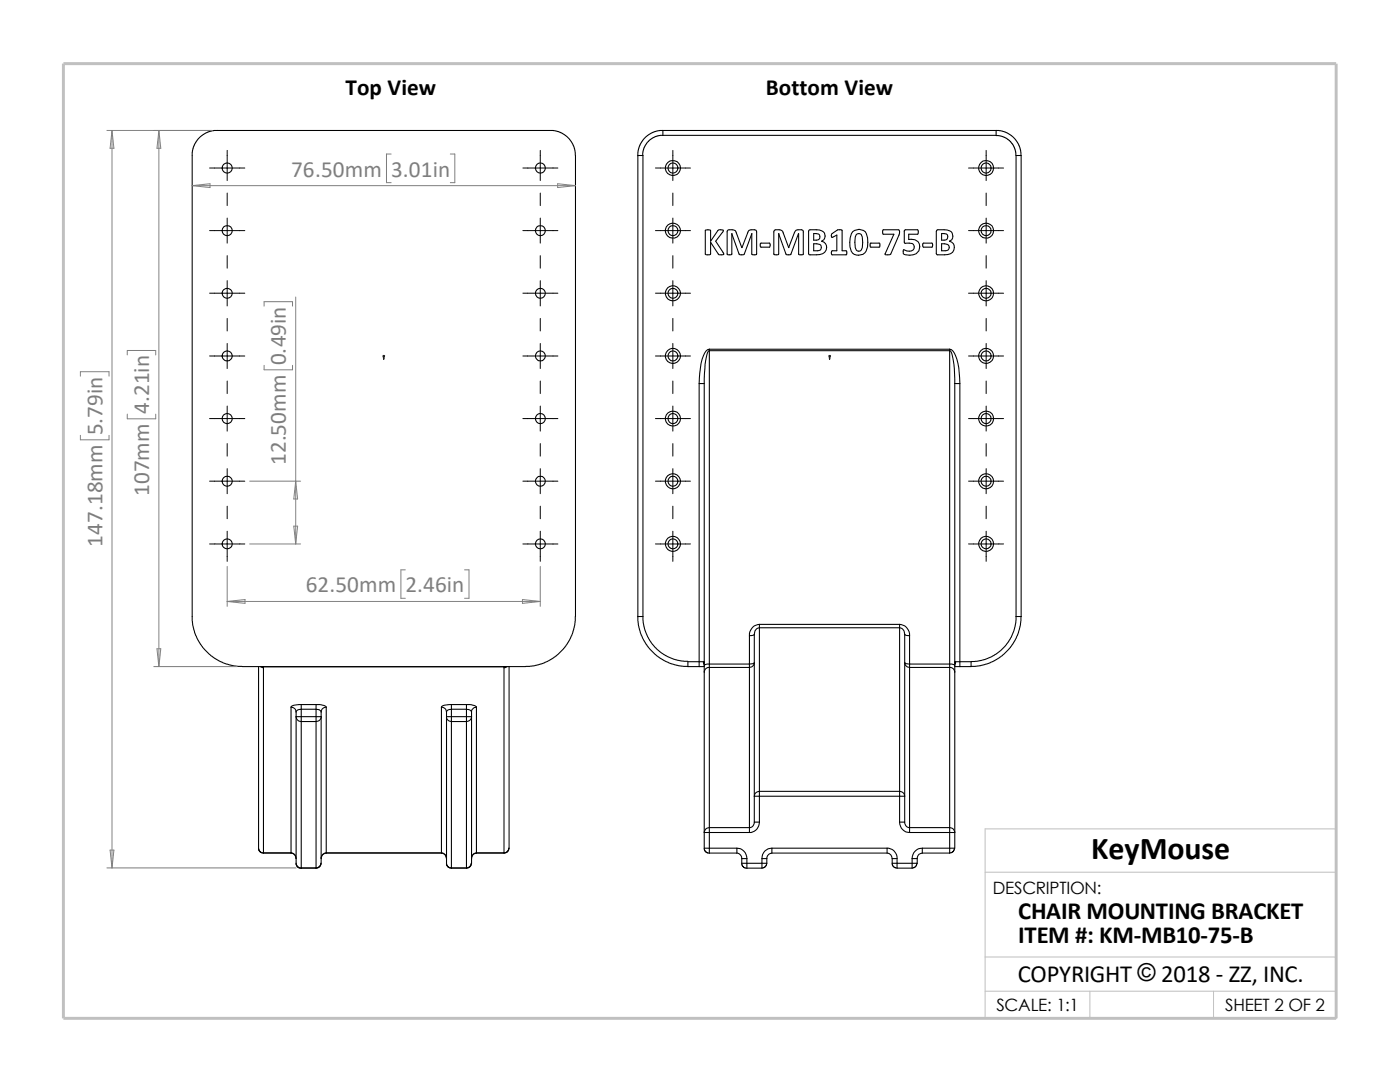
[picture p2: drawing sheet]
<svg xmlns="http://www.w3.org/2000/svg" width="279mm" height="216mm" viewBox="0 0 279 216" stroke-linecap="round" stroke-linejoin="round" font-family="sans-serif">
<path d="M196.6 174h70.1M196.6 191h70.1M196.6 197.8h70.1M217.5 197.8v5.4M242.2 197.8v5.4M26.8 203.2h239.9v-37.8h-70.1v37.8" fill="none" stroke="#c0c0c0" stroke-width=".2"/>
<path d="M12.7 12.7h254v190.5h-254z" fill="none" stroke="#c0c0c0" stroke-width=".59"/>
<g fill="none" stroke="#000" stroke-width=".21">
<path d="M38.4 31l.2-1.6 .9-1.7 1.5-1.1 1.7-.6h67.7l1.8 .6 1.4 1.1 1 1.7 .3 1.6v92M38.4 31v92.9l.4 2.3 .7 1.5 .9 1.5 1.4 1.4 1.8 1.2 1.6 .7 1.5 .4 1.6 .1M127.3 31v92M127.3 31h1v92M132.3 26l-.9 .1-1.1 .3-1.5 1-1.2 1.7-.3 1v.9M132.3 26h66.5M132.3 27l-1.4 .2-1.5 1-.9 1.4-.2 1.4M132.3 26v1M198.8 26v1h-66.5M198.8 26l.9 .1 1 .3 .8 .4 .9 .8 1 1.5 .3 1 .1 .9M198.8 27.1h.8l.8 .2 1.2 .9 .8 1.2 .4 1.6M202.8 31v92"/>
<path d="M202.8 31h1v92M140.8 45.9l.5-.1 .5 .2v2.1l1.5-2.1a.87 .87 0 0 1 1.1 0l-1.6 2.1 1.5 2.3 .1 .4h-.2a.72 .72 0 0 1-.9-.1l-1.5-2.4v2.4a.78 .78 0 0 1-1 0zM146 46.7v4a.72 .72 0 0 1-.9 0v-4.6l.4-.3a1.11 1.11 0 0 1 1.4 .6l1.1 3 1.2-3a.64 .64 0 0 1 .7-.6h.7a.37 .37 0 0 1 .4 .5v4.4a.69 .69 0 0 1-1 .1v-4.1M146 46.7l1.5 4a.91 .91 0 0 0 1 0l1.5-4M146 46.7h.1M150 46.7h.1M151.8 48.6l1.7-.1a.56 .56 0 0 1 0 .8h-1.7l-.1-.2zM155.4 46.7l1.4 4a.85 .85 0 0 0 1.1 0l1.4-4 .1 4a.6 .6 0 0 0 .9 .1v-4.7l-.4-.3h-.6a.71 .71 0 0 0-.8 .6l-1.1 3M155.4 46.7v4a.7 .7 0 0 1-.9 .1l-.1-4.5 .2-.4 .2-.1a1.34 1.34 0 0 1 1.4 .4l1.2 3.2M155.4 46.7h.1M157.4 49.4h.1M161.5 45.9a4.5 4.5 0 0 1 2.8 .4 1.13 1.13 0 0 1-.3 1.8 1.36 1.36 0 0 1 1 1.5 1.36 1.36 0 0 1-1.4 1.2 3.2 3.2 0 0 1-2.2 0z"/>
<path d="M162.4 48.6l1.2 .2a.69 .69 0 0 1 .3 .8 .69 .69 0 0 1-.8 .4h-.7zM162.4 46.6l1 .1a.67 .67 0 0 1 .2 .8 .67 .67 0 0 1-.7 .4h-.5zM166 46.7l1.1-.8h.9l.1 4.1h.8l.1 .2-.1 .6h-2.8a.56 .56 0 0 1 0-.8h.9v-3.1l-1 .5zM170.2 46.2a1.74 1.74 0 0 1 1.9-.3 1.74 1.74 0 0 1 1 1.6 3.3 3.3 0 0 1-.9 3.3 1.71 1.71 0 0 1-2.6-1.5 4.3 4.3 0 0 1 .6-3.1zM170.9 46.8a.78 .78 0 0 1 1 0 4.3 4.3 0 0 1 0 3.1 .66 .66 0 0 1-1 0 4.3 4.3 0 0 1 0-3.1zM173.7 48.6l1.7-.1a.56 .56 0 0 1 0 .8h-1.7zM176.2 45.9l3.1-.1 .2 .2-.1 .9-1.6 3.8a1 1 0 0 1-1.2 0l1.8-4h-2.2zM180.6 45.8h2.5a.67 .67 0 0 1 0 .9h-1.7v1.1a1.6 1.6 0 0 1 2.1 1 1.6 1.6 0 0 1-1.3 2 2.19 2.19 0 0 1-1.9-.2v-.6l.1-.2a1.48 1.48 0 0 0 2-.2 .86 .86 0 0 0-.3-1l-1.6-.1v-2.5zM184.2 48.6l1.8-.1a.56 .56 0 0 1 0 .8h-1.7l-.2-.2zM186.9 45.9h.2a4.5 4.5 0 0 1 2.8 .4 1.19 1.19 0 0 1-.4 1.8 1.36 1.36 0 0 1 .9 1.5 1.36 1.36 0 0 1-1.3 1.2h-2.1l-.1-.2zM187.9 48.6a1.09 1.09 0 0 1 1.5 .8 .67 .67 0 0 1-.8 .6h-.7zM187.9 46.6l1 .1a.69 .69 0 0 1 .2 .8 .69 .69 0 0 1-.7 .4h-.5z"/>
<path d="M139.5 76.5v55.5M139.5 76.5h1M140.5 76.5v56.3M141.6 69.7v.3M141.6 70v62.5M141.6 70h47.9M141.6 69.7h47.9M141.6 69.7a1.65 1.65 0 0 0-1.2 1.3l-.5 1.5-.4 4M141.6 70a1.41 1.41 0 0 0-.6 1.2l-.3 1.5-.2 3.8M189.5 70a1.41 1.41 0 0 1 .6 1.2l.4 2.3v3M189.5 69.7a1.65 1.65 0 0 1 1.2 1.3l.6 2.4 .3 3.1M189.5 69.7v.3"/>
<path d="M189.5 70v62.5M190.5 76.5v56.3M190.5 76.5h1.1M191.6 76.5v55.5M51.6 133v36.2M52 133l.6 .2M52.2 133l.3 .1M52.5 133.1l.1 .1M52.5 133.1h48.2M52.6 133.2v37M100.6 133.2v37M100.7 133.1l-.1 .1"/>
<path d="M101 133l-.3 .1M101.2 133l-.6 .2M101.6 133v36.2M114.8 123l-.1 1.6-.4 1.6-.6 1.5-1 1.5-1.7 1.7-1.4 .9-1.6 .7-1.6 .4-1.5 .1h-56.6M127.3 123h1M127.3 123l.1 1.8 .6 2 .9 1.8 1.1 1.2 1.7 1.5 1.7 .9 2 .6 1.9 .2M128.3 123l.2 2.1 .7 1.9 1 1.5 1 1.2 1.3 .9 2 1 1.6 .3 1.2 .1M137.3 133h2.2M139.5 132h.9M139.5 133h1M139.5 132v1M139.5 132h-2.2v1"/>
<path d="M140.4 132l.1 .6M140.4 132l.1 .1M140.5 132.1v.4M140.5 132.1v.1M140.5 134.1v35.1M140.5 132.8v1.3M141.6 132.5v.7M141.6 133.2v31.9M141.6 133.2h8M141.6 132.5h8M141.6 133.2a.94 .94 0 0 0-1.1 .9M141.6 132.5h-.6l-.5 .3"/>
<path d="M149.6 132.5v.7M149.6 126.9v5.6M149.6 133.2v31.9M149.6 132.5h.5l.4-.3a1.01 1.01 0 0 1-.9 1M150.5 126.6v37.4M150.5 126.6l-.3 .2-.6 .1M151.6 124.6a2.11 2.11 0 0 0-2 2.3M151.6 124.6v.7M151.6 125.3v32.6M151.6 125.3h27.9M151.6 124.6h27.9M151.6 125.3a1.19 1.19 0 0 0-1.1 1.3"/>
<path d="M179.5 125.3a1.19 1.19 0 0 1 1.1 1.3M179.5 124.6v.7M179.5 124.6a2.11 2.11 0 0 1 2 2.3M179.5 125.3v32.6M180.6 126.6l.2 .2 .7 .1M180.6 126.6v37.4M181.5 132.5h-.5l-.4-.3a1.01 1.01 0 0 0 .9 1M181.5 132.5v.7M181.5 133.2h8M181.5 126.9v5.6M181.5 133.2v31.9M181.5 132.5h8"/>
<path d="M189.5 133.2a.94 .94 0 0 1 1 .9M189.5 132.5v.7M189.5 132.5h.6l.4 .3M189.5 133.2v31.9M190.5 134.1v35.1h-1M190.5 133h1.1M190.5 132.8v1.3M190.6 132.1l-.1 .4M190.6 132.1l-.1 .1M190.7 132l-.2 .6M190.7 132l-.1 .1M190.7 132h.9"/>
<path d="M191.6 132v1M191.6 132h2.2M193.8 132v1h-2.2M202.8 123l-.1 1.2-.3 1.5-.8 1.9-1 1.3-1.2 1.1-1.4 1-2.1 .8-2.1 .2M202.8 123h1M203.8 123l-.2 1.8-.6 2-1.3 2.4-1.4 1.4-1.8 1.2-1.6 .7-1.5 .4-1.6 .1M58.1 141.1v29.1M58.1 141.1a1.01 1.01 0 0 1 1 1M59.1 142.1v30.2M60.1 140.6a2.25 2.25 0 0 0-2 .5M60.1 140.6v.9M60.1 143v1"/>
<path d="M60.1 140.6h3M60.1 141.5h3M60.1 141.5v1.5M60.1 144v29.2M60.1 143h3M60.1 144h3M60.1 141.5a.89 .89 0 0 0-1 .6M60.1 143h-.9a.83 .83 0 0 0 .9 1M63.1 140.6v.9M63.1 141.5a.89 .89 0 0 1 1 .6M63.1 143h.9a.83 .83 0 0 1-.9 1M63.1 143v1"/>
<path d="M63.1 141.5v1.5M63.1 144v29.2M63.1 140.6a2.75 2.75 0 0 1 2 .5M64.1 142.1v30.2a.94 .94 0 0 1-1 .9M65.1 141.1v29.1M65.1 141.1a1.01 1.01 0 0 0-1 1M88.1 141.1v29.1M88.1 141.1a1.01 1.01 0 0 1 1 1M89.1 142.1v30.2M90.1 141.5a.87 .87 0 0 0-1 .6M90.1 143h-.9a.89 .89 0 0 0 .9 1M90.1 140.6h3"/>
<path d="M90.1 141.5h3M90.1 141.5v1.5M90.1 144v29.2M90.1 143h3M90.1 144h3M90.1 140.6a2.22 2.22 0 0 0-2 .5M90.1 140.6v.9M90.1 143v1M93.1 140.6h.3a1.85 1.85 0 0 1 1.7 .5M93.1 141.5v1.5M93.1 144v29.2M93.1 141.5a.97 .97 0 0 1 1 .6"/>
<path d="M93.1 140.6v.9M93.1 143h.9a.83 .83 0 0 1-.9 1M93.1 143v1M94.1 142.1v30.2a.94 .94 0 0 1-1 .9M95.1 141.1v29.1M95.1 141.1a1.01 1.01 0 0 0-1 1M151.6 157.9v1M151.6 158.9v5.1M151.6 158.9h27.9M151.6 157.9h27.9M151.6 157.9a.83 .83 0 0 0-1 1h1M179.5 157.9a.83 .83 0 0 1 1 1h-1"/>
<path d="M179.5 157.9v1M179.5 158.9v5.1M51.6 169.2v.4l.3 .4 .7 .2M51.6 169.2a.94 .94 0 0 0 1 1M52.6 170.2h.1M52.6 170.2h5.5M58.1 170.2h.1M58.1 170.2a1.09 1.09 0 0 1 1 1.1 1.08 1.08 0 0 0-1-1.1M59.1 172.3a.94 .94 0 0 0 1 .9M59.1 172.3v.3l.3 .4 .7 .3M60.1 173.2h3M63.1 173.2h.1"/>
<path d="M64.1 172.3l-.4 .7-.6 .2M65.1 170.2h.1M65.1 170.2h23M65.1 170.2a1.09 1.09 0 0 0-1 1.1 1.05 1.05 0 0 1 1-1.1M88.1 170.2h.1M88.1 170.2a1.09 1.09 0 0 1 1 1.1 1.08 1.08 0 0 0-1-1.1M89.1 172.3l.1 .3 .3 .4 .6 .2M89.1 172.3a.88 .88 0 0 0 1 .9M90.1 173.2h.1M90.1 173.2h3M93.1 173.2h.1M94.1 172.3l-.4 .7-.6 .2"/>
<path d="M95.1 170.2h.1M95.1 170.2h5.5M95.1 170.2a1.1 1.1 0 0 0-1 1.1 1.06 1.06 0 0 1 1-1.1M100.6 170.2h.1M101.6 169.2l-.4 .8-.6 .2M101.6 169.2a.94 .94 0 0 1-1 1M140.5 169.2h1.1M140.5 169.2l.1 .4 .3 .4 .7 .3M141.6 169.2v1h5.5M141.6 165.1v1M141.6 169.2h5.5M141.6 166.1v3.1"/>
<path d="M141.6 166.1h8M141.6 165.1h8M141.6 165.1a.88 .88 0 0 0-1 1h1M147.1 169.2a2.03 2.03 0 0 1 2 2.1M147.1 169.2v1M147.1 170.2a1.06 1.06 0 0 1 .9 1.1M148 172.3l.1 .3 .3 .4 .7 .3M148 172.3h1.1M148 171.3h1.1M148 171.3v1M149.1 172.3h3M149.1 171.3v1"/>
<path d="M149.1 172.3v.9h3M149.6 165.1v1M150.5 164h1.1M150.5 164a1.02 1.02 0 0 1-.9 1.1M151.6 164a2.01 2.01 0 0 1-2 2.1M152.1 171.3v1M152.1 172.3v.9M152.1 172.3h.9M152.1 171.3h.9M153 172.3l-.3 .7-.6 .2M153 171.3v1M154.1 170.2a1.08 1.08 0 0 0-1.1 1.1"/>
<path d="M154.1 170.2h22.9M154.1 169.2h22.9M154.1 169.2v1M154.1 169.2a1.96 1.96 0 0 0-2 2.1M177 170.2a1.05 1.05 0 0 1 1.1 1.1M177 169.2v1M177 169.2a1.95 1.95 0 0 1 2 2.1M178.1 171.3h.9M178.1 172.3h.9M178.1 171.3v1M178.1 172.3v.3l.3 .4 .6 .2M179 173.2h3"/>
<path d="M179 172.3h3M179 171.3v1M179 172.3v.9M179.5 164a2.03 2.03 0 0 0 2 2.1M179.5 164h1.1M180.6 164a1.02 1.02 0 0 0 .9 1.1M181.5 165.1v1M181.5 166.1h8M181.5 165.1h8M182 172.3v.9M182 171.3h1M182 171.3v1"/>
<path d="M183 172.3l-.3 .7-.7 .2M183 171.3v1h-1M184.1 170.2a1.01 1.01 0 0 0-1.1 1.1M184.1 170.2h5.4M184.1 169.2h5.4M184.1 169.2v1M184.1 169.2a2.02 2.02 0 0 0-2.1 2.1M189.5 169.2v1M189.5 165.1a.88 .88 0 0 1 1 1h-1M189.5 165.1v1M189.5 166.1v3.1M190.5 169.2l-.3 .8-.7 .2"/>
<circle cx="45.3" cy="33.5" r="1.01"/>
<circle cx="107.9" cy="33.5" r="1"/>
<circle cx="134.3" cy="33.5" r="1"/>
<circle cx="134.3" cy="33.5" r="1.5"/>
<circle cx="196.8" cy="33.5" r="1"/>
<circle cx="196.8" cy="33.5" r="1.49"/>
<circle cx="45.3" cy="58.5" r="1"/>
<circle cx="45.3" cy="46" r="1.01"/>
<circle cx="107.8" cy="58.5" r=".99"/>
<circle cx="107.9" cy="46" r="1"/>
<circle cx="134.3" cy="46" r="1.51"/>
<circle cx="134.3" cy="58.5" r="1.51"/>
<circle cx="134.3" cy="46" r="1"/>
<circle cx="134.3" cy="58.5" r=".99"/>
<circle cx="196.8" cy="46" r="1"/>
<circle cx="196.8" cy="46" r="1.5"/>
<circle cx="196.8" cy="58.5" r="1.5"/>
<circle cx="196.8" cy="58.5" r=".99"/>
<circle cx="45.3" cy="71" r="1.01"/>
<circle cx="107.9" cy="71" r="1"/>
<circle cx="134.3" cy="71" r="1.5"/>
<circle cx="134.3" cy="71" r=".99"/>
<circle cx="196.8" cy="71" r=".99"/>
<circle cx="196.8" cy="71" r="1.49"/>
<circle cx="45.3" cy="96" r="1"/>
<circle cx="45.3" cy="83.5" r="1.01"/>
<circle cx="107.8" cy="96" r=".99"/>
<circle cx="107.9" cy="83.5" r="1"/>
<circle cx="134.3" cy="96" r="1.51"/>
<circle cx="134.3" cy="96" r="1"/>
<circle cx="134.3" cy="83.5" r="1"/>
<circle cx="134.3" cy="83.5" r="1.5"/>
<circle cx="196.8" cy="96" r="1"/>
<circle cx="196.8" cy="83.5" r="1"/>
<circle cx="196.8" cy="96" r="1.5"/>
<circle cx="196.8" cy="83.5" r="1.49"/>
<circle cx="45.3" cy="108.5" r="1"/>
<circle cx="107.8" cy="108.5" r=".99"/>
<circle cx="134.3" cy="108.5" r="1.51"/>
<circle cx="134.3" cy="108.5" r=".99"/>
<circle cx="196.8" cy="108.5" r="1.5"/>
<circle cx="196.8" cy="108.5" r=".99"/>
</g>
<g fill="#00f" stroke="#00f" stroke-width=".2">
<path d="M76.5 71.4h.2l-.1 .3z"/>
<path d="M165.5 71.4h.2l-.1 .3z"/>
</g>
<path d="M76.5 71h.3M76.5 70.9l.3 .3M76.6 71h.1M76.6 70.9v.8M76.7 70.9l-.3 .3M165.4 71h.3M165.4 70.9l.3 .3M165.6 71h.1M165.6 70.9v.8M165.7 70.9l-.3 .3" fill="none" stroke="#00f" stroke-width=".2"/>
<g fill="none" stroke="#000" stroke-width=".2">
<path d="M41.8 33.5h7.1M45.3 30v6M45.3 38.5v2.5M104.4 33.5h6.9M107.8 30v6M107.8 38.5v2.5M130.8 33.5h7M134.3 30v6M134.3 38.5v2.5M193.3 33.5h7M196.8 30v6M196.8 38.5v2.5"/>
<path d="M41.8 46h7.1M41.8 58.5h7.1M45.3 43.5v5M45.3 51v2.5M45.3 56v5M104.4 46h6.9M104.4 58.5h6.9M107.8 43.5v5M107.8 51v2.5M107.8 56v5M130.8 46h7M130.8 58.5h7"/>
<path d="M134.3 43.5v5M134.3 51v2.5M134.3 56v5M193.3 46h7M193.3 58.5h7M196.8 43.5v5M196.8 51v2.5M196.8 56v5M41.8 71h7.1M45.3 63.5v2.5M45.3 68.5v5M45.3 76v2.5"/>
<path d="M104.4 71h6.9M107.8 63.5v2.5M107.8 68.5v5M107.8 76v2.5M130.8 71h7M134.3 63.5v2.5M134.3 68.5v5M134.3 76v2.5M193.3 71h7M196.8 63.5v2.5M196.8 68.5v5M196.8 76v2.5"/>
<path d="M41.8 83.5h7.1M41.8 96h7.1M45.3 81v5M45.3 88.5v2.5M45.3 93.5v5M104.4 83.5h6.9M104.4 96h6.9M107.8 81v5M107.8 88.5v2.5M107.8 93.5v5M130.8 83.5h7M130.8 96h7"/>
<path d="M134.3 81v5M134.3 88.5v2.5M134.3 93.5v5M193.3 83.5h7M193.3 96h7M196.8 81v5M196.8 88.5v2.5M196.8 93.5v5M41.8 108.5h7.1M45.3 101v2.5M45.3 106v6M104.4 108.5h6.9"/>
<path d="M107.8 101v2.5M107.8 106v6M130.8 108.5h7M134.3 101v2.5M134.3 106v6M193.3 108.5h7M196.8 101v2.5M196.8 106v6"/>
</g>
<g fill="none" stroke="#808080" stroke-width=".2">
<path d="M21.3 26h21M22.4 26l.3 3.6h-.7zM22.4 26v147.2M31.7 26v107M31.7 26l.4 3.6h-.8zM38.4 37l3.5-.3v.7zM38.4 37h76.5M78.1 30.7h-1v5.7h1M89.9 30.7h.9v5.7h-.9M111.3 36.7l3.6 .3-3.6 .4zM59 59.3v49.2M16 75.1v-.9h5.8v.9"/>
<path d="M25.4 70.8v-.9h5.7v.9M52.7 61.1v-.9h5.7v.9M52.7 72.9v.9h5.7v-.9M16 86.9v.9h5.8v-.9M25.4 82.6v1h5.7v-1M49.8 96h10.2M59 96l.4 3.6h-.8zM45.3 113v8M49.8 108.5h10.2M58.6 105h.8l-.4 3.5zM80.9 113.7h-.9v5.7h.9M92.7 113.7h.9v5.7h-.9"/>
<path d="M104.3 119.6l3.5 .4-3.5 .4zM107.8 113v8M30.7 133h16.6M31.3 129.5h.8l-.4 3.5zM45.3 120h62.5M45.3 120l3.6-.4v.8zM21.3 173.2h37.8M22 169.6h.7l-.3 3.6z"/>
</g>
<text font-size="6.4" x="217.8" y="171.4">KeyMouse</text>
<g font-size="4.9">
<text x="203.2" y="183.3">CHAIR MOUNTING BRACKET</text>
<text x="203.2" y="188.3">ITEM #: KM-MB10-75-B</text>
<text x="203.1" y="195.9">COPYRIGHT © 2018 - ZZ, INC.</text>
</g>
<g font-size="4.6">
<text x="69" y="18.9">Top View</text>
<text x="152.8" y="19">Bottom View</text>
</g>
<g font-size="4.6" fill="#808080">
<text x="58.1" y="35.2">76.50mm</text>
<text x="78.1" y="35.2">3.01in</text>
<text x="57.1" y="72.9" transform="rotate(-90 57.1 72.9)">0.49in</text>
<text x="29.8" y="82.6" transform="rotate(-90 29.8 82.6)">4.21in</text>
<text x="20.4" y="86.9" transform="rotate(-90 20.4 86.9)">5.79in</text>
<text x="57.1" y="92.8" transform="rotate(-90 57.1 92.8)">12.50mm</text>
<text x="29.8" y="99" transform="rotate(-90 29.8 99)">107mm</text>
<text x="20.4" y="109.1" transform="rotate(-90 20.4 109.1)">147.18mm</text>
<text x="61" y="118.2">62.50mm</text>
<text x="80.9" y="118.2">2.46in</text>
</g>
<g font-size="3.4">
<text x="198.2" y="178.5">DESCRIPTION:</text>
<text x="198.8" y="201.7">SCALE: 1:1</text>
<text x="244.5" y="201.7">SHEET 2 OF 2</text>
</g>
</svg>
